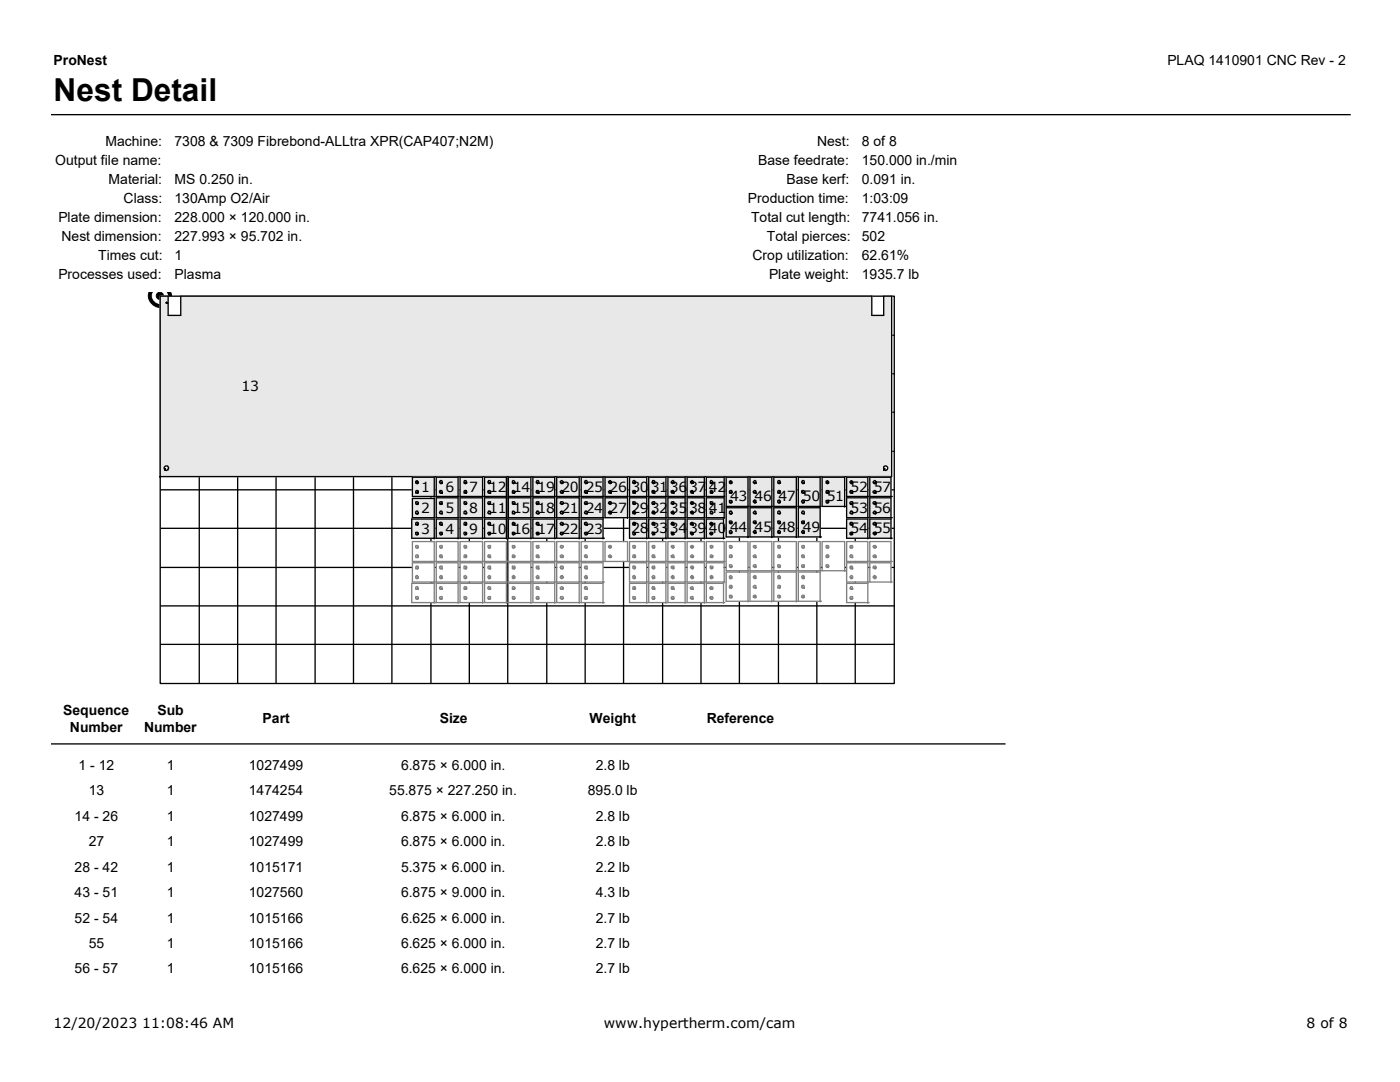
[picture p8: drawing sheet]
<svg xmlns="http://www.w3.org/2000/svg" width="279mm" height="216mm" viewBox="0 0 279 216" stroke-linecap="round" stroke-linejoin="round" font-family="sans-serif">
<path d="M10.2 22.9h259.4" fill="none" stroke="#000" stroke-width=".26"/>
<g fill="#000" stroke="#000" stroke-width=".2">
<path d="M29.7 58.5h4.4a2.3 2.3 0 0 1-2.2 2.8 2.3 2.3 0 0 1-2.2-2.8z" fill-rule="evenodd"/>
<circle cx="31.9" cy="59" r=".72"/>
</g>
<path d="M30.5 58.6l.2-.2h2.4a1.32 1.32 0 0 1-.7 2.1 1.52 1.52 0 0 1-1.9-1.9z" fill-rule="evenodd" fill="#fff" stroke="#fff" stroke-width=".2"/>
<path d="M32 59.1h146.5v77.3h-146.5z" fill-rule="evenodd" fill="#fff" stroke="#000" stroke-width=".26"/>
<g fill="none" stroke="#000" stroke-width=".26">
<path d="M39.8 59.2v77.1M47.4 59.2v77.1M55.1 59.2v77.1M62.9 59.2v77.1M70.5 59.2v77.1M78.2 59.2v77.1M86 59.2v36M93.7 59.2v36M101.3 59.2v39.9h-4.6v-3.9h4.4v4M109.1 59.2v36M116.8 59.2v36M124.4 59.2v36"/>
<path d="M132.2 59.2v36M139.9 59.2v36M147.6 59.2v36M155.4 59.2v36M163 59.2v36M170.7 59.2v36M32.1 66.9h146.2M32.1 74.6h146.2M33.2 60.4h.1zM33.3 60.3l-.1 .1 .1 .2 .1-.2zM33.3 60.4v.2M31.8 95.1h146.1v-36h-1.5v3.8h-2.4v-3.8h-137.9v3.8h-2.5v-3.8h-1.6v36.3"/>
<path d="M32.1 82.3h146.2M32.1 90.1h146.2M32.1 97.7h50.1M32.9 93.1l.1-.1a.45 .45 0 0 1 .5 .2 .45 .45 0 0 1-.1 .6l-.2 .1-.3-.1-.1-.3zM32.9 93.8h.1M33 93.5h-.1v.3M83.1 97.9l.4 .1-.1 .4h-.4zM83.2 96.3l.2 .1M83.2 98.1v.3h.2M83.4 96.4h.1M83.5 98.3l-.1 .1M86 99.2v.1"/>
<path d="M86.8 97.7h.1M86.9 99.1h-4.6v-3.9h4.4v4M88 96.3v.1h.2M88 98.1v.3h.2M88.2 96.3v.1M88.2 98.3v.1M91.6 97.7h.2M91.7 99.1h-4.6v-3.9h4.3v4M92.6 98l.4-.1 .1 .4-.5 .1zM92.7 95.9h.3l.1 .3-.2 .3-.3-.1zM92.9 96.3l.1 .1M92.9 98.1v.3h.1"/>
<path d="M93.1 96.3l-.1 .1M93.1 98.3l-.1 .1M93.7 99.2v.1M96.3 97.7h.3M96.6 99.1h-4.8v-3.9h4.5v4M97.6 96.3v.1h.3M97.6 98.1v.3h.3M97.9 96.3v.1M97.9 98.3v.1M101.2 97.7h.3M101.3 99.2v4M102.5 96.3l.1 .1"/>
<path d="M102.5 98.1v.3h.1M102.8 96.3l-.2 .1M102.8 98.3l-.2 .1M106 97.7h.2M106.2 99.1h-4.7v-3.9h4.5v4M107.3 96.3v.1h.2M107.3 98.1v.3h.2M107.5 96.3v.1M107.5 98.3v.1M109.1 99.2v.1M110.8 97.7h.3M111 99.1h-4.7v-3.9h4.4v4"/>
<path d="M112 95.9l.4 .3-.1 .2a.28 .28 0 0 1-.4 0 .28 .28 0 0 1 0-.4zM112 97.9l.4 .1a.34 .34 0 0 1-.2 .4 .34 .34 0 0 1-.4-.3zM112.2 96.3l.1 .1M112.2 98.1v.3h.1M112.3 96.3v.1M112.3 98.3v.1M115.6 97.7h.3M115.9 99.1h-4.8v-3.9h4.5v4M116.8 99.2v.1M116.9 96.3v.1h.3M116.9 98.1v.3h.3M117.2 96.3v.1"/>
<path d="M117.2 98.3v.1M120.5 97.7h.2M120.6 99.1h-4.6v-3.9h4.3v4M121.7 95.9l.2 .1a.28 .28 0 0 1 0 .4 .28 .28 0 0 1-.4 0l-.1-.2zM121.7 97.9l.4 .2-.2 .3h-.4l-.1-.3zM121.8 96.3h-.1l.2 .1M121.8 98.1l-.1 .2 .2 .1M121.9 96.3v.1M121.9 98.3v.1M124.4 99.2v.1M125.2 97.7h.3M125.4 99.1h-4.7v-3.9h4.5v4"/>
<path d="M126.4 95.9h.3l.1 .3-.2 .3-.3-.1zM126.4 97.9l.4 .1-.1 .4h-.4zM126.6 96.3l.1 .1M126.6 98.1v.3h.1M126.8 96.3l-.1 .1M126.8 98.3l-.1 .1M129.1 97.7h.2M129.3 99.1h-3.7v-3.9h3.5v4M130.4 96.3v.1h.3M130.4 98.1v.3h.3M130.7 96.3v.1M130.7 98.3v.1"/>
<path d="M132.2 99.2v.1M133 97.7h.2M133.2 99.1h-3.7v-3.9h3.4v4M134.4 96.3l-.2 .1h.3M134.4 98.1l-.2 .2 .3 .1M134.5 96.3v.1M134.5 98.3v.1M136.9 97.7h.2M137 99.1h-3.7v-3.9h3.4v4M137.9 98l.2-.1 .2 .1 .1 .1-.1 .3h-.4l-.1-.3zM138.1 95.9l.2 .1a.28 .28 0 0 1 0 .4 .28 .28 0 0 1-.4 0l-.1-.2zM138.2 96.3h-.1l.2 .1"/>
<path d="M138.2 98.1l-.1 .2 .2 .1M138.3 96.3v.1M138.3 98.3v.1M139.9 99.2v.1M140.7 97.7h.3M140.8 99.1h-3.7v-3.9h3.5v4M142 96.3l.1 .1M142 98.1v.3h.1M142.3 96.3l-.2 .1M142.3 98.3l-.2 .1M144.5 97.7h.3M144.7 99.1h-3.7v-3.9h3.5v4"/>
<path d="M145.6 98l.4-.1 .1 .4-.5 .1zM145.6 99.9l.5 .1-.1 .4-.4-.1zM145.8 96.3l.2 .1M145.8 98.1v.3h.2M146 96.4h.1M146.1 98.3l-.1 .1M149.4 97.7h.1M150.5 99.9l.1-.2 .3 .2-.2 .5-.4-.3zM150.7 96.3l-.1 .1h.3M150.7 98.1l-.1 .2 .3 .1M150.9 96.3v.1M150.9 98.3v.1"/>
<path d="M154.2 97.7h.2M155.2 99.9l.3-.2 .3 .3-.2 .4-.4-.1zM155.4 95.9h.2l.2 .3-.3 .3-.3-.1zM155.4 97.9l.4 .1-.2 .4h-.4zM155.5 96.3l.1 .1M155.5 98.1v.3h.1M155.8 96.3l-.2 .1M155.8 98.3l-.2 .1M159.1 97.7h.1M160.2 96.3v.1h.3M160.2 98.1v.3h.3M160.2 99.7a.34 .34 0 0 1 .3 .4 .34 .34 0 0 1-.4 .3l-.1-.4z"/>
<path d="M160.5 96.3v.1M160.5 98.3v.1M163.8 97.7h.3M164.9 99.9l.5 .1-.1 .4-.4-.1zM165 97.9l.4 .1-.1 .4h-.4zM165.1 96.3l.2 .1M165.1 98.1v.3h.2M165.3 96.4h.1M165.4 98.3l-.1 .1M168.6 97.7h.2M169.9 96.3v.1h.3M169.9 95.9l.3 .1v.4l-.3 .1-.3-.2z"/>
<path d="M169.9 98.1v.3h.3M170.2 96.4h.1M170.2 98.3v.1M170.7 99.2v.1M173.3 97.7h.3M173.5 99.1h-4.5v-3.9h4.2v4M174.5 95.9l.3 .1a.28 .28 0 0 1 0 .4 .28 .28 0 0 1-.4 0l-.2-.2zM174.6 96.3l-.1 .1h.3M174.6 98.1l-.1 .2 .3 .1M174.8 96.3v.1M174.8 98.3v.1M176.4 93.1l.5-.1 .3 .2-.2 .6-.2 .1-.4-.1z"/>
<path d="M176.4 93.8h.1M176.6 93.5h-.2v.3M177.9 97.7h.4M178.1 99.1h-4.5v-3.9h4.2v4M32.1 105.4h50.1M32.1 113.2h50.1M83 100.1l.5 .2-.1 .4-.4-.2zM83 106.2l.5 .1-.1 .4-.4-.1zM83.1 102h.3l.1 .2-.3 .4-.2-.1zM83.1 104.2l.4 .2-.1 .4h-.4zM83.2 100.4v.3l.2-.2M83.2 102.4l.2 .1"/>
<path d="M83.2 104.5v.3h.2M83.2 106.5l.2 .1M83.4 100.5h.1M83.4 106.6h.1M83.5 102.4l-.1 .1M83.5 104.6l-.1 .2M86 116.3h.1M86 103.3v.1M86 107.5v.6M86 112v.2M86.8 105.4h.1M86.8 113.2h.1"/>
<path d="M86.9 103.3h-4.6v-3.8h4.4v3.9M86.9 107.4h-4.7v-3.8h4.5v3.9M87.9 100.1h.3l-.1 .6-.4-.2zM88 100.4l.1 .3 .1-.2M88 102.4v.1h.2M88 104.5v.3h.2M88 106.5v.1h.2M88.2 100.5h.1M88.2 102.4v.1M88.2 104.6v.2M88.2 106.6h.1M91.6 105.4h.2"/>
<path d="M91.6 113.2h.2M91.7 103.3h-4.6v-4h4.3v4.1M91.7 107.4h-4.6v-3.8h4.3v3.9M92.6 100.1l.5 .2-.1 .4-.4-.2zM92.6 102.1l.4-.1 .1 .4-.5 .1zM92.6 104.4l.4-.2 .1 .4-.5 .2zM92.6 106.2l.5 .1-.1 .4-.4-.1zM92.9 100.4l.1 .3v-.2M92.9 102.4l.1 .1M92.9 104.5v.3h.1M92.9 106.5l.1 .1M93 100.5h.1"/>
<path d="M93 106.6h.1M93.1 102.4l-.1 .1M93.1 104.6l-.1 .2M93.7 103.3v.1M93.7 107.5v.6M93.7 112v.2M93.7 116.1v.2M96.3 105.4h.3M96.3 113.2h.3M96.6 103.3h-4.8v-4h4.5v4.1M96.6 107.4h-4.8v-3.8h4.5v3.9M97.4 100.3l.5-.2v.4l-.4 .2z"/>
<path d="M97.6 100.4l.2 .3 .1-.2M97.6 102.4v.1h.3M97.6 104.5v.3h.3M97.6 106.5v.1h.3M97.9 100.5h.1M97.9 102.4v.1M97.9 104.6v.2M97.9 106.6h.1M101.1 103.4v-4.1h-4.4v4h4.6v4M101.2 105.4h.3M101.2 113.2h.3M101.3 107.5v4.4"/>
<path d="M101.3 112v4M101.3 116.1v4.1M101.3 107.4h-4.6v-3.8h4.4v3.9M102.3 106.2l.5 .1-.3 .4-.2-.1zM102.5 100.4l.1 .3v-.2M102.5 102.4l.1 .1M102.5 104.5v.3h.1M102.5 106.5l.1 .1M102.6 100.5h.2M102.6 106.6h.2M102.8 102.4l-.2 .1M102.8 104.6l-.2 .2"/>
<path d="M106 105.4h.2M106 113.2h.2M106.2 103.3h-4.7v-4h4.5v4.1M106.2 107.4h-4.7v-3.8h4.5v3.9M107.1 100.1h.4l-.1 .6-.4-.2zM107.3 100.4l.1 .3 .1-.2M107.3 102.4v.1h.2M107.3 104.5v.3h.2M107.3 106.5v.1h.2M107.5 100.5h.1M107.5 102.4v.1M107.5 104.6v.2"/>
<path d="M107.5 106.6h.1M109.1 103.3v.1M109.1 107.5v.6M109.1 112v.2M109.1 116.1v.2M110.8 105.4h.3M110.8 113.2h.3M111 103.3h-4.7v-4h4.4v4.1M111 107.4h-4.7v-3.8h4.4v3.9M111.9 100.1h.4l.1 .4-.4 .2-.2-.3zM111.9 106.2l.5 .1-.2 .4-.4-.2zM112 102l.4 .2-.1 .3h-.4l-.1-.3z"/>
<path d="M112 104.2l.4 .2a.34 .34 0 0 1-.2 .4 .34 .34 0 0 1-.4-.3zM112.2 100.4v.3l.1-.2M112.2 102.4l.1 .1M112.2 104.5v.3h.1M112.2 106.5l.1 .1M112.3 100.5h.1M112.3 102.4v.1M112.3 104.6v.2M112.3 106.6h.1M115.6 105.4h.3M115.6 113.2h.3M115.9 103.3h-4.8v-4h4.5v4.1"/>
<path d="M115.9 107.4h-4.8v-3.8h4.5v3.9M116.8 100.1h.4l-.2 .6-.3-.2zM116.8 103.3v.1M116.8 107.5v.6M116.8 112v.2M116.8 116.1v.2M116.9 100.4l.1 .3 .2-.2M116.9 102.4v.1h.3M116.9 104.5v.3h.3M116.9 106.5v.1h.3M117.2 100.5h.1M117.2 102.4v.1"/>
<path d="M117.2 104.6v.2M117.2 106.6h.1M120.5 105.4h5M120.5 113.2h5M120.6 103.3h-4.6v-4h4.3v4.1M120.6 107.4h-4.6v-3.8h4.3v3.9M121.7 102l.4 .2-.2 .3h-.4l-.1-.3zM121.8 100.4l-.1 .1 .1 .2 .1-.2M121.8 102.4h-.1l.2 .1M121.9 100.5h.1M121.9 102.4v.1M124.4 103.3v4.8"/>
<path d="M124.4 112v24.3M125.4 103.3h-4.7v-4h4.5v4.1M126.3 100.1l.5 .2-.1 .4-.4-.2zM126.3 102.1l.4-.1 .1 .4-.5 .1zM126.3 104.4l.4-.2 .1 .4-.5 .2zM126.3 106.2l.5 .1-.1 .4-.4-.1zM126.6 100.4l.1 .3v-.2M126.6 102.4l.1 .1M126.6 104.5v.3h.1M126.6 106.5l.1 .1M126.7 100.5h.1M126.7 106.6h.1"/>
<path d="M126.8 102.4l-.1 .1M126.8 104.6l-.1 .2M129.1 105.4h.2M129.1 113.2h.2M129.3 103.3h-3.7v-4h3.5v4.1M129.3 107.4h-3.7v-3.8h3.5v3.9M130.3 100.1h.4l-.2 .6-.4-.2zM130.4 100.4l.1 .3 .2-.2M130.4 102.4v.1h.3M130.4 104.5v.3h.3M130.4 106.5v.1h.3M130.7 100.5h.1"/>
<path d="M130.7 102.4v.1M130.7 104.6v.2M130.7 106.6h.1M132.2 103.3v.1M132.2 107.5v.6M132.2 112v.2M132.2 116.1v.2M132.9 105.4h.3M133 113.2h.2M133.2 103.3h-3.7v-4h3.4v4.1M133.2 107.4h-3.7v-3.8h3.4v3.9M134.2 104.5v.3h.3"/>
<path d="M134.2 106.5v.1h.3M134.4 100.4l-.2 .1 .2 .2 .1-.2M134.4 102.4l-.2 .1h.3M134.5 100.5h.1M134.5 102.4v.1M134.5 104.6v.2M134.5 106.6h.1M136.9 105.4h.1M136.9 113.2h.2M137 103.3h-3.7v-4h3.4v4.1M137 107.4h-3.7v-3.8h3.4v3.9M137.9 102.1l.2-.1 .2 .1 .1 .1-.1 .3h-.4l-.1-.3z"/>
<path d="M138.2 100.4l-.1 .1 .1 .2 .1-.2M138.2 102.4h-.1l.2 .1M138.2 104.5l-.1 .1 .2 .2M138.2 106.5l-.1 .1h.2M138.3 100.5h.1M138.3 102.4v.1M138.3 104.6v.2M138.3 106.6h.1M139.9 103.3v.1M139.9 107.5v.6M139.9 112v.2M139.9 116.1v.2"/>
<path d="M140.7 105.4h.3M140.7 113.2h.3M140.8 103.3h-3.7v-4h3.5v4.1M140.8 107.4h-3.7v-3.8h3.5v3.9M141.8 106.2l.5 .1-.3 .4-.4-.2zM141.9 104.2l.4 .2a.34 .34 0 0 1-.3 .4 .34 .34 0 0 1-.4-.3zM142 100.4l.1 .3v-.2M142 102.4l.1 .1M142 104.5l-.1 .1 .2 .2M142 106.5l-.1 .1h.2M142.1 100.5h.2M142.1 104.6v.2"/>
<path d="M142.1 106.6h.1M142.3 102.4l-.2 .1M144.5 105.4h.3M144.5 113.2h.3M144.7 103.3h-3.7v-4h3.5v4.1M144.7 107.4h-3.7v-3.8h3.4v3.9M145.6 102.1l.4-.1 .1 .2-.3 .4-.2-.1zM145.6 104l.5 .1-.1 .4-.4-.1zM145.6 105.9l.2-.1 .3 .3-.1 .4-.4-.2zM145.8 100.1l.2 .2M145.8 102.4l.2 .1M145.8 104.2v.3l.2-.1"/>
<path d="M145.8 106.2l.2 .1M146 100.3h.1M146 104.4h.1M146 106.3h.1M146.1 102.4l-.1 .1M147.6 101.2h.1M147.6 107.1v1M147.6 114v.2M149.4 105.4h.1M149.4 113.2h.1M149.5 101h-4.6v-5.8h4.4v6M149.5 107.1h-4.6v-5.8h4.4v6"/>
<path d="M150.5 105.9l.1-.1 .3 .1v.4l-.3 .2-.1-.2-.2-.1zM150.7 100.1l-.1 .2h.3M150.7 102.4l-.1 .1h.3M150.7 104.2h-.1l.1 .3 .2-.1M150.7 106.2l-.1 .1h.3M150.9 100.3h.1M150.9 102.4v.1M150.9 104.4h.1M150.9 106.3h.1M154.2 105.4h.2M154.2 113.2h.2M154.3 101h-4.6v-5.8h4.3v6"/>
<path d="M154.3 107.1h-4.6v-5.8h4.3v6M155.2 104l.6 .1-.2 .4-.4-.1zM155.4 101.2h.1M155.4 102h.2l.2 .2-.2 .3h-.4zM155.4 107.1v1M155.4 114v.2M155.5 100.1l.1 .2M155.5 102.4l.1 .1M155.5 104.2v.3l.1-.1M155.5 106.2l.1 .1M155.6 100.3h.2M155.6 104.4h.2"/>
<path d="M155.6 106.3h.2M155.8 102.4l-.2 .1M159.1 105.4h.1M159.1 113.2h.1M159.2 101h-4.8v-5.8h4.5v6M159.2 107.1h-4.8v-5.8h4.5v6M160.1 104h.4l-.1 .5-.4-.1zM160.2 100.1v.2h.3M160.2 102.4v.1h.3M160.2 104.2l.2 .3 .1-.1M160.2 106.2v.1h.3M160.2 105.8l.3 .1v.4l-.3 .2-.2-.3z"/>
<path d="M160.5 100.3h.1M160.5 102.4v.1M160.5 104.4h.1M160.5 106.3h.1M163 101.2h.1M163 107.1v1M163 114v.2M163.8 105.4h5M163.8 113.2h.3M163.9 101h-4.6v-5.8h4.4v6M163.9 107.1h-4.6v-5.8h4.4v6M165.1 100.1l.2 .2"/>
<path d="M165.3 100.3h.1M168.6 113.2h.2M168.8 101h-4.7v-5.8h4.5v6M169.8 100.1h.4l-.2 .6-.4-.2zM169.8 106.2h.4l-.2 .5-.4-.1zM169.9 100.4l.1 .3 .2-.2M169.9 102.4v.1h.3M169.9 104.5v.3h.3M169.9 106.5v.1h.3M170.2 100.5h.1M170.2 102.4v.1M170.2 104.6v.2"/>
<path d="M170.2 106.6h.1M170.7 103.3v.1M170.7 107.5v.6M170.7 112v.2M170.7 116.1v.2M173.3 105.4h.3M173.3 113.2h.3M173.5 103.3h-4.5v-4h4.2v4.1M173.5 107.4h-4.5v-3.8h4.2v3.9M174.4 106.2h.4l.1 .3-.3 .2-.4-.2zM174.5 102l.4 .2-.1 .3-.6-.1zM174.6 100.4l-.1 .1 .1 .2 .2-.2"/>
<path d="M174.6 102.4l-.1 .1h.3M174.6 104.5l-.1 .1 .3 .2M174.6 106.5l-.1 .1h.3M174.8 100.5h.1M174.8 102.4v.1M174.8 104.6v.2M174.8 106.6h.1M177.9 105.4h.4M177.9 113.2h.4M178.1 103.3h-4.5v-4h4.2v4.1M178.1 107.4h-4.5v-3.8h4.2v3.9M32.1 120.9h146.2"/>
<path d="M32.1 128.6h146.2M86 120.4v15.9M93.7 120.4v15.9M101.3 120.4v15.9M109.1 120.4v15.9M116.8 120.4v15.9M132.2 120.4v15.9M139.9 120.4v15.9M147.6 120.1v16.2M155.4 120.1v16.2M163 120.1v16.2M170.7 120.4v15.9"/>
<path d="M10.2 148.4h190.5"/>
<circle cx="83.2" cy="96.2" r=".28"/>
<circle cx="88" cy="96.2" r=".31"/>
<circle cx="88" cy="98.2" r=".31"/>
<circle cx="97.7" cy="96.2" r=".31"/>
<circle cx="97.7" cy="98.2" r=".31"/>
<circle cx="102.5" cy="98.2" r=".25"/>
<circle cx="102.5" cy="96.2" r=".28"/>
<circle cx="107.3" cy="96.2" r=".31"/>
<circle cx="107.3" cy="98.2" r=".31"/>
<circle cx="117" cy="96.2" r=".31"/>
<circle cx="117" cy="98.2" r=".31"/>
<circle cx="130.4" cy="96.2" r=".31"/>
<circle cx="130.4" cy="98.2" r=".31"/>
<circle cx="134.3" cy="96.2" r=".32"/>
<circle cx="134.3" cy="98.2" r=".31"/>
<circle cx="142" cy="98.2" r=".25"/>
<circle cx="142" cy="96.2" r=".28"/>
<circle cx="145.8" cy="96.2" r=".28"/>
<circle cx="150.6" cy="96.2" r=".32"/>
<circle cx="150.6" cy="98.2" r=".31"/>
<circle cx="160.3" cy="96.2" r=".31"/>
<circle cx="160.3" cy="98.2" r=".31"/>
<circle cx="165.1" cy="96.2" r=".28"/>
<circle cx="169.9" cy="98.2" r=".31"/>
<circle cx="174.6" cy="98.2" r=".31"/>
<circle cx="88" cy="106.5" r=".28"/>
<circle cx="88" cy="104.5" r=".31"/>
<circle cx="88" cy="102.3" r=".31"/>
<circle cx="97.6" cy="106.5" r=".28"/>
<circle cx="97.7" cy="104.5" r=".31"/>
<circle cx="97.7" cy="102.3" r=".31"/>
<circle cx="102.5" cy="100.3" r=".25"/>
<circle cx="102.5" cy="104.6" r=".25"/>
<circle cx="102.5" cy="102.3" r=".28"/>
<circle cx="107.3" cy="106.5" r=".28"/>
<circle cx="107.3" cy="104.5" r=".31"/>
<circle cx="107.3" cy="102.3" r=".31"/>
<circle cx="116.9" cy="106.5" r=".28"/>
<circle cx="117" cy="104.5" r=".31"/>
<circle cx="117" cy="102.3" r=".31"/>
<circle cx="121.7" cy="100.4" r=".28"/>
<circle cx="130.4" cy="106.5" r=".28"/>
<circle cx="130.4" cy="104.5" r=".31"/>
<circle cx="130.4" cy="102.3" r=".31"/>
<circle cx="134.2" cy="100.4" r=".28"/>
<circle cx="134.2" cy="106.5" r=".28"/>
<circle cx="134.3" cy="102.3" r=".32"/>
<circle cx="134.3" cy="104.5" r=".31"/>
<circle cx="138.1" cy="100.4" r=".28"/>
<circle cx="138.1" cy="106.5" r=".28"/>
<circle cx="138.1" cy="104.5" r=".31"/>
<circle cx="142" cy="100.3" r=".25"/>
<circle cx="142" cy="102.3" r=".28"/>
<circle cx="150.6" cy="104.2" r=".28"/>
<circle cx="150.6" cy="102.3" r=".32"/>
<circle cx="155.5" cy="106.1" r=".28"/>
<circle cx="160.3" cy="102.3" r=".31"/>
<circle cx="169.9" cy="104.5" r=".31"/>
<circle cx="169.9" cy="102.3" r=".31"/>
<circle cx="174.5" cy="100.4" r=".28"/>
<circle cx="174.6" cy="104.5" r=".31"/>
</g>
<g fill="#e8e8e8" stroke="#e8e8e8" stroke-width=".26">
<path d="M176.4 93.1v.7l.4 .1 .2-.1 .2-.6-.3-.2zM33.3 60.3l-.1 .1 .1 .2 .1-.2zM33 93l-.2 .2 .1 .6 .3 .1 .2-.1a.45 .45 0 0 0 .1-.6 .45 .45 0 0 0-.5-.2zM32 59.1h1.6v3.8h2.5v-3.8h137.9v3.8h2.4v-3.8h1.5v36h-145.9z" fill-rule="evenodd"/>
<path d="M82.9 96.2a.3 .3 0 0 0 .6 0 .3 .3 0 0 0-.6 0zM83.1 97.9l-.1 .5h.4l.1-.4zM82.3 95.2h4.4v3.9h-4.4z" fill-rule="evenodd"/>
<path d="M83 100.1v.4l.4 .2 .1-.4zM83.1 102l-.1 .5 .2 .1 .3-.4-.1-.2zM82.3 99.5h4.4v3.8h-4.4z" fill-rule="evenodd"/>
<path d="M83.1 104.2l-.1 .6h.4l.1-.4zM83 106.2v.4l.4 .1 .1-.4zM82.2 103.6h4.5v3.8h-4.5z" fill-rule="evenodd"/>
<path d="M87.7 96.2a.31 .31 0 0 0 .6 0 .31 .31 0 0 0-.6 0zM87.7 98.2a.31 .31 0 0 0 .6 0 .31 .31 0 0 0-.6 0zM87.1 95.2h4.3v3.9h-4.3z" fill-rule="evenodd"/>
<path d="M87.9 100.1l-.2 .4 .4 .2 .1-.6zM87.7 102.3a.31 .31 0 0 0 .6 0 .31 .31 0 0 0-.6 0zM87.1 99.3h4.3v4h-4.3z" fill-rule="evenodd"/>
<path d="M87.7 104.5a.31 .31 0 0 0 .6 0 .31 .31 0 0 0-.6 0zM87.7 106.5a.3 .3 0 0 0 .6 0 .3 .3 0 0 0-.6 0zM87.1 103.6h4.3v3.8h-4.3z" fill-rule="evenodd"/>
<path d="M92.7 95.9l-.1 .5 .3 .1 .2-.3-.1-.3zM92.7 97.9l-.1 .5h.4l.1-.4zM91.8 95.2h4.5v3.9h-4.5z" fill-rule="evenodd"/>
<path d="M92.6 100.1v.4l.4 .2 .1-.4zM92.7 102l-.1 .5h.4l.1-.1-.1-.4zM91.8 99.3h4.5v4h-4.5z" fill-rule="evenodd"/>
<path d="M92.7 104.2l-.1 .6h.4l.1-.4zM92.6 106.2v.4l.4 .1 .1-.4zM91.8 103.6h4.5v3.8h-4.5z" fill-rule="evenodd"/>
<path d="M97.4 96.2a.31 .31 0 0 0 .6 0 .31 .31 0 0 0-.6 0zM97.4 98.2a.31 .31 0 0 0 .6 0 .31 .31 0 0 0-.6 0zM96.7 95.2h4.4v3.9h-4.4z" fill-rule="evenodd"/>
<path d="M97.5 100.1l-.1 .4 .4 .2 .1-.6zM97.4 102.3a.31 .31 0 0 0 .6 0 .31 .31 0 0 0-.6 0zM96.7 99.3h4.4v4h-4.4z" fill-rule="evenodd"/>
<path d="M97.4 104.5a.31 .31 0 0 0 .6 0 .31 .31 0 0 0-.6 0zM97.4 106.5a.28 .28 0 0 0 .5 0 .28 .28 0 0 0-.5 0zM96.7 103.6h4.4v3.8h-4.4z" fill-rule="evenodd"/>
<path d="M102.2 96.2a.3 .3 0 0 0 .6 0 .3 .3 0 0 0-.6 0zM102.2 98.2a.25 .25 0 0 0 .5 0 .25 .25 0 0 0-.5 0zM101.5 95.2h4.5v3.9h-4.5z" fill-rule="evenodd"/>
<path d="M102.2 100.3a.25 .25 0 0 0 .5 0 .25 .25 0 0 0-.5 0zM102.2 102.3a.3 .3 0 0 0 .6 0 .3 .3 0 0 0-.6 0zM101.5 99.3h4.5v4h-4.5z" fill-rule="evenodd"/>
<path d="M102.2 104.6a.25 .25 0 0 0 .5 0 .25 .25 0 0 0-.5 0zM102.3 106.2v.4l.2 .1 .3-.4zM101.5 103.6h4.5v3.8h-4.5z" fill-rule="evenodd"/>
<path d="M107 96.2a.31 .31 0 0 0 .6 0 .31 .31 0 0 0-.6 0zM107 98.2a.31 .31 0 0 0 .6 0 .31 .31 0 0 0-.6 0zM106.3 95.2h4.4v3.9h-4.4z" fill-rule="evenodd"/>
<path d="M107.1 100.1l-.1 .4 .4 .2 .1-.6zM107 102.3a.31 .31 0 0 0 .6 0 .31 .31 0 0 0-.6 0zM106.3 99.3h4.4v4h-4.4z" fill-rule="evenodd"/>
<path d="M107 104.5a.31 .31 0 0 0 .6 0 .31 .31 0 0 0-.6 0zM107 106.5a.3 .3 0 0 0 .6 0 .3 .3 0 0 0-.6 0zM106.3 103.6h4.4v3.8h-4.4z" fill-rule="evenodd"/>
<path d="M112 95.9l-.1 .1a.28 .28 0 0 0 0 .4 .28 .28 0 0 0 .4 0l.1-.2zM112 97.9l-.2 .2a.34 .34 0 0 0 .4 .3 .34 .34 0 0 0 .2-.4zM111.1 95.2h4.5v3.9h-4.5z" fill-rule="evenodd"/>
<path d="M111.9 100.1l-.1 .3 .2 .3 .4-.2-.1-.4zM112 102l-.2 .2 .1 .3h.4l.1-.3zM111.1 99.3h4.5v4h-4.5z" fill-rule="evenodd"/>
<path d="M112 104.2l-.2 .3a.34 .34 0 0 0 .4 .3 .34 .34 0 0 0 .2-.4zM111.9 106.2l-.1 .3 .4 .2 .2-.4zM111.1 103.6h4.5v3.8h-4.5z" fill-rule="evenodd"/>
<path d="M116.6 96.2a.35 .35 0 0 0 .7 0 .35 .35 0 0 0-.7 0zM116.6 98.2a.35 .35 0 0 0 .7 0 .35 .35 0 0 0-.7 0zM116 95.2h4.3v3.9h-4.3z" fill-rule="evenodd"/>
<path d="M116.8 100.1l-.1 .4 .3 .2 .2-.6zM116.6 102.3a.35 .35 0 0 0 .7 0 .35 .35 0 0 0-.7 0zM116 99.3h4.3v4h-4.3z" fill-rule="evenodd"/>
<path d="M116.6 104.5a.35 .35 0 0 0 .7 0 .35 .35 0 0 0-.7 0zM116.7 106.5a.28 .28 0 0 0 .5 0 .28 .28 0 0 0-.5 0zM116 103.6h4.3v3.8h-4.3z" fill-rule="evenodd"/>
<path d="M121.7 95.9l-.2 .1a.28 .28 0 0 0 0 .4 .28 .28 0 0 0 .4 0l.2-.2zM121.7 97.9l-.3 .2 .1 .3h.4l.2-.3zM120.7 95.2h4.5v3.9h-4.5z" fill-rule="evenodd"/>
<path d="M121.4 100.4a.3 .3 0 0 0 .6 0 .3 .3 0 0 0-.6 0zM121.7 102l-.3 .2 .1 .3h.4l.2-.3zM120.7 99.3h4.5v4h-4.5z" fill-rule="evenodd"/>
<path d="M126.4 95.9l-.1 .5 .3 .1 .2-.3-.1-.3zM126.4 97.9l-.1 .5h.4l.1-.4zM125.6 95.2h3.5v3.9h-3.5z" fill-rule="evenodd"/>
<path d="M126.3 100.1v.4l.4 .2 .1-.4zM126.4 102l-.1 .5h.4l.1-.1-.1-.4zM125.6 99.3h3.5v4h-3.5z" fill-rule="evenodd"/>
<path d="M126.4 104.2l-.1 .6h.4l.1-.4zM126.3 106.2v.4l.4 .1 .1-.4zM125.6 103.6h3.5v3.8h-3.5z" fill-rule="evenodd"/>
<path d="M130.1 96.2a.35 .35 0 0 0 .7 0 .35 .35 0 0 0-.7 0zM130.1 98.2a.35 .35 0 0 0 .7 0 .35 .35 0 0 0-.7 0zM129.5 95.2h3.4v3.9h-3.4z" fill-rule="evenodd"/>
<path d="M130.3 100.1l-.2 .4 .4 .2 .2-.6zM130.1 102.3a.35 .35 0 0 0 .7 0 .35 .35 0 0 0-.7 0zM129.5 99.3h3.4v4h-3.4z" fill-rule="evenodd"/>
<path d="M130.1 104.5a.35 .35 0 0 0 .7 0 .35 .35 0 0 0-.7 0zM130.1 106.5a.3 .3 0 0 0 .6 0 .3 .3 0 0 0-.6 0zM129.5 103.6h3.4v3.8h-3.4z" fill-rule="evenodd"/>
<path d="M133.9 96.2a.35 .35 0 0 0 .7 0 .35 .35 0 0 0-.7 0zM134 98.2a.31 .31 0 0 0 .6 0 .31 .31 0 0 0-.6 0zM133.3 95.2h3.4v3.9h-3.4z" fill-rule="evenodd"/>
<path d="M134 100.4a.28 .28 0 0 0 .5 0 .28 .28 0 0 0-.5 0zM133.9 102.3a.35 .35 0 0 0 .7 0 .35 .35 0 0 0-.7 0zM133.3 99.3h3.4v4h-3.4z" fill-rule="evenodd"/>
<path d="M134 104.5a.31 .31 0 0 0 .6 0 .31 .31 0 0 0-.6 0zM134 106.5a.28 .28 0 0 0 .5 0 .28 .28 0 0 0-.5 0zM133.3 103.6h3.4v3.8h-3.4z" fill-rule="evenodd"/>
<path d="M138.1 95.9l-.2 .1a.28 .28 0 0 0 0 .4 .28 .28 0 0 0 .4 0l.1-.2zM138.1 97.9l-.3 .2 .1 .3h.4l.1-.3zM137.1 95.2h3.5v3.9h-3.5z" fill-rule="evenodd"/>
<path d="M137.8 100.4a.3 .3 0 0 0 .6 0 .3 .3 0 0 0-.6 0zM137.9 102.1l-.1 .1 .1 .3h.4l.1-.3-.1-.1-.1-.1zM137.1 99.3h3.5v4h-3.5z" fill-rule="evenodd"/>
<path d="M137.8 104.5a.31 .31 0 0 0 .6 0 .31 .31 0 0 0-.6 0zM137.8 106.5a.3 .3 0 0 0 .6 0 .3 .3 0 0 0-.6 0zM137.1 103.6h3.5v3.8h-3.5z" fill-rule="evenodd"/>
<path d="M141.7 96.2a.3 .3 0 0 0 .6 0 .3 .3 0 0 0-.6 0zM141.7 98.2a.25 .25 0 0 0 .5 0 .25 .25 0 0 0-.5 0zM141 95.2h3.5v3.9h-3.5z" fill-rule="evenodd"/>
<path d="M141.7 100.3a.25 .25 0 0 0 .5 0 .25 .25 0 0 0-.5 0zM141.7 102.3a.3 .3 0 0 0 .6 0 .3 .3 0 0 0-.6 0zM141 99.3h3.5v4h-3.5z" fill-rule="evenodd"/>
<path d="M141.9 104.2l-.3 .3a.34 .34 0 0 0 .4 .3 .34 .34 0 0 0 .3-.4zM141.8 106.2l-.2 .3 .4 .2 .3-.4zM141 103.6h3.4v3.8h-3.4z" fill-rule="evenodd"/>
<path d="M145.6 96.2a.28 .28 0 0 0 .5 0 .28 .28 0 0 0-.5 0zM145.7 97.9l-.1 .5h.4l.1-.4zM145.6 99.9v.4l.4 .1 .1-.4zM144.9 95.2h4.4v5.8h-4.4z" fill-rule="evenodd"/>
<path d="M145.7 102l-.1 .5 .2 .1 .3-.4-.1-.2zM145.6 104v.4l.4 .1 .1-.4zM145.6 105.9v.4l.4 .2 .1-.4-.3-.3zM144.9 101.3h4.4v5.8h-4.4z" fill-rule="evenodd"/>
<path d="M150.3 96.2a.35 .35 0 0 0 .7 0 .35 .35 0 0 0-.7 0zM150.3 98.2a.35 .35 0 0 0 .7 0 .35 .35 0 0 0-.7 0zM150.5 99.9l-.2 .2 .4 .3 .2-.5-.3-.2zM149.7 95.2h4.3v5.8h-4.3z" fill-rule="evenodd"/>
<path d="M150.3 102.3a.35 .35 0 0 0 .7 0 .35 .35 0 0 0-.7 0zM150.3 104.2a.3 .3 0 0 0 .6 0 .3 .3 0 0 0-.6 0zM150.6 105.8l-.3 .3 .3 .4 .3-.2v-.4zM149.7 101.3h4.3v5.8h-4.3z" fill-rule="evenodd"/>
<path d="M155.4 95.9l-.2 .5 .3 .1 .3-.3-.2-.3zM155.4 97.9l-.2 .5h.4l.2-.4zM155.2 99.9v.4l.4 .1 .2-.4-.3-.3zM154.4 95.2h4.5v5.8h-4.5z" fill-rule="evenodd"/>
<path d="M155.4 102l-.2 .5h.4l.2-.3-.2-.2zM155.2 104v.4l.4 .1 .2-.4zM155.2 106.1a.3 .3 0 0 0 .6 0 .3 .3 0 0 0-.6 0zM154.4 101.3h4.5v5.8h-4.5z" fill-rule="evenodd"/>
<path d="M160 96.2a.31 .31 0 0 0 .6 0 .31 .31 0 0 0-.6 0zM160 98.2a.31 .31 0 0 0 .6 0 .31 .31 0 0 0-.6 0zM160.2 99.7l-.2 .3 .1 .4a.34 .34 0 0 0 .4-.3 .34 .34 0 0 0-.3-.4zM159.3 95.2h4.4v5.8h-4.4z" fill-rule="evenodd"/>
<path d="M160 102.3a.31 .31 0 0 0 .6 0 .31 .31 0 0 0-.6 0zM160.1 104l-.1 .4 .4 .1 .1-.5zM160.2 105.8l-.2 .3 .2 .4 .3-.2v-.4zM159.3 101.3h4.4v5.8h-4.4z" fill-rule="evenodd"/>
<path d="M164.8 96.2a.3 .3 0 0 0 .6 0 .3 .3 0 0 0-.6 0zM165 97.9l-.1 .5h.4l.1-.4zM164.9 99.9v.4l.4 .1 .1-.4zM164.1 95.2h4.5v5.8h-4.5z" fill-rule="evenodd"/>
<path d="M169.9 95.9l-.3 .3 .3 .3 .3-.1v-.4zM169.6 98.2a.31 .31 0 0 0 .6 0 .31 .31 0 0 0-.6 0zM169 95.2h4.2v3.9h-4.2z" fill-rule="evenodd"/>
<path d="M169.8 100.1l-.2 .4 .4 .2 .2-.6zM169.6 102.3a.31 .31 0 0 0 .6 0 .31 .31 0 0 0-.6 0zM169 99.3h4.2v4h-4.2z" fill-rule="evenodd"/>
<path d="M169.6 104.5a.31 .31 0 0 0 .6 0 .31 .31 0 0 0-.6 0zM169.8 106.2l-.2 .4 .4 .1 .2-.5zM169 103.6h4.2v3.8h-4.2z" fill-rule="evenodd"/>
<path d="M174.5 95.9l-.3 .3 .2 .2a.28 .28 0 0 0 .4 0 .28 .28 0 0 0 0-.4zM174.2 98.2a.35 .35 0 0 0 .7 0 .35 .35 0 0 0-.7 0zM173.6 95.2h4.2v3.9h-4.2z" fill-rule="evenodd"/>
<path d="M174.2 100.4a.3 .3 0 0 0 .6 0 .3 .3 0 0 0-.6 0zM174.5 102l-.3 .4 .6 .1 .1-.3zM173.6 99.3h4.2v4h-4.2z" fill-rule="evenodd"/>
<path d="M174.2 104.5a.35 .35 0 0 0 .7 0 .35 .35 0 0 0-.7 0zM174.4 106.2l-.2 .3 .4 .2 .3-.2-.1-.3zM173.6 103.6h4.2v3.8h-4.2z" fill-rule="evenodd"/>
</g>
<g fill="none" stroke="#808080" stroke-width=".26">
<path d="M83 108.9l.5 .1-.1 .4-.4-.1zM83 114.9l.2-.1 .3 .3-.1 .4-.4-.2zM83 119l.5 .2-.1 .4-.4-.2zM83.1 110.7l.4 .1-.1 .4h-.4zM83.1 113l.4 .1-.1 .4h-.4zM83.1 117.1h.3l.1 .2-.1 .3h-.4zM83.2 109.1l.2 .2M83.2 111.1l.2 .1M83.2 113.2v.3h.2M83.2 115.2l.2 .1M83.2 117.5l.2 .1M83.2 119.3v.3l.2-.2"/>
<path d="M83.4 109.3h.1M83.4 115.3h.1M83.4 119.4h.1M83.5 111.1l-.1 .1M83.5 113.4l-.1 .1M83.5 117.5l-.1 .1M86.7 112h.1M86.7 112v-3.9h-4.4v3.9h4.6M86.9 116.1h-4.6v-3.8h4.4v4M87.7 113.1l.2-.1a.3 .3 0 0 1 .3 .1 .3 .3 0 0 1-.1 .4l-.4-.1zM87.7 119.2l.5-.2v.4l-.3 .2zM88 109.1v.2h.2"/>
<path d="M88 111v.2h.2M88 113.2v.3h.2M88 115.2v.1h.2M88 114.8a.34 .34 0 0 1 .2 .4 .34 .34 0 0 1-.3 .3l-.2-.4zM88 117.5v.1h.2M88 119.3l.1 .3 .1-.2M88.2 109.3h.1M88.2 111.1v.1M88.2 113.4v.1M88.2 115.3h.1M88.2 117.5v.1M88.2 119.4h.1"/>
<path d="M91.4 112h.1M91.4 112v-3.9h-4.3v3.9h4.6M91.7 116.1h-4.6v-3.8h4.3v4M92.6 108.9l.5 .1-.1 .4-.4-.1zM92.6 110.8l.4-.1 .1 .4-.5 .1zM92.6 113l.5 .1-.1 .4h-.4zM92.6 114.9l.3-.1 .2 .3-.1 .4-.4-.2zM92.6 117.2l.4-.1 .1 .4-.5 .1zM92.6 119l.5 .2-.1 .4-.4-.2zM92.9 109.1l.1 .2M92.9 111v.2h.1M92.9 113.2v.3h.1"/>
<path d="M92.9 115.2l.1 .1M92.9 117.5l.1 .1M92.9 119.3v.3l.1-.2M93 109.3h.1M93 115.3h.1M93 119.4h.1M93.1 111.1l-.1 .1M93.1 113.4l-.1 .1M93.1 117.5l-.1 .1M96.3 112h.1M96.3 112v-3.9h-4.5v3.9h4.8M96.6 116.1h-4.8v-3.8h4.5v4"/>
<path d="M97.4 113.1l.1-.1a.3 .3 0 0 1 .4 .1 .3 .3 0 0 1-.1 .4l-.4-.1zM97.4 119.2l.5-.2v.4l-.4 .2zM97.6 109.1v.2h.3M97.6 111v.2h.3M97.6 113.2v.3h.3M97.6 115.2v.1h.3M97.6 114.8a.34 .34 0 0 1 .3 .4 .34 .34 0 0 1-.4 .3l-.1-.4zM97.6 117.5v.1h.3M97.6 119.3l.2 .3 .1-.2M97.9 109.3h.1M97.9 111.1v.1M97.9 113.4v.1"/>
<path d="M97.9 115.3h.1M97.9 117.5v.1M97.9 119.4h.1M101.1 112h.1M101.1 112v-3.9h-4.4v3.9h4.6M101.3 116.1h-4.6v-3.8h4.4v4M102.3 108.9l.5 .1-.3 .4-.2-.1zM102.3 113l.5 .1-.2 .4h-.3zM102.3 114.9l.2-.1 .3 .3-.3 .4-.2-.2zM102.5 109.1l.1 .2M102.5 111v.2h.1M102.5 113.2v.3h.1"/>
<path d="M102.5 115.2l.1 .1M102.5 117.5l.1 .1M102.5 119.3v.3l.1-.2M102.6 109.3h.2M102.6 115.3h.2M102.6 119.4h.2M102.8 111.1l-.2 .1M102.8 113.4l-.2 .1M102.8 117.5l-.2 .1M106 112h.1M106 112v-3.9h-4.5v3.9h4.7M106.2 116.1h-4.7v-3.8h4.5v4"/>
<path d="M107.1 113a.3 .3 0 0 1 .4 .1 .3 .3 0 0 1-.1 .4l-.4-.1zM107.1 114.9l.2-.1a.34 .34 0 0 1 .2 .4 .34 .34 0 0 1-.4 .3l-.1-.3zM107.1 119h.4l-.1 .6-.4-.2zM107.3 109.1v.2h.2M107.3 111v.2h.2M107.3 113.2v.3h.2M107.3 115.2v.1h.2M107.3 117.5v.1h.2M107.3 119.3l.1 .3 .1-.2M107.5 109.3h.1M107.5 111.1v.1M107.5 113.4v.1"/>
<path d="M107.5 115.3h.1M107.5 117.5v.1M107.5 119.4h.1M110.7 112h.1M110.7 112v-3.9h-4.4v3.9h4.7M111 116.1h-4.7v-3.8h4.4v4M111.9 108.9l.5 .1-.2 .4-.4-.3zM111.9 114.9l.3-.1 .2 .3-.2 .4-.4-.3zM111.9 119h.4l.1 .4-.4 .2-.2-.3zM112 110.7l.4 .1a.34 .34 0 0 1-.2 .4 .34 .34 0 0 1-.4-.2zM112 117.1l.4 .1a.34 .34 0 0 1-.2 .4 .34 .34 0 0 1-.4-.3zM112.2 109.1l.1 .2"/>
<path d="M112.2 111v.2h.1M112.2 113.2v.3h.1M112.2 115.2l.1 .1M112.2 117.5l.1 .1M112.2 119.3v.3l.1-.2M112.3 109.3h.1M112.3 111.1v.1M112.3 113.4v.1M112.3 115.3h.1M112.3 117.5v.1M112.3 119.4h.1M115.6 112h.1"/>
<path d="M115.6 112v-3.9h-4.5v3.9h4.8M115.9 116.1h-4.8v-3.8h4.5v4M116.8 113a.3 .3 0 0 1 .4 .1 .3 .3 0 0 1-.2 .4l-.3-.1zM116.8 114.9l.1-.1a.34 .34 0 0 1 .3 .4 .34 .34 0 0 1-.4 .3l-.1-.3zM116.8 119h.4l-.2 .6-.3-.2zM116.9 109.1v.2h.3M116.9 111v.2h.3M116.9 113.2v.3h.3M116.9 115.2v.1h.3M116.9 117.5v.1h.3M116.9 119.3l.1 .3 .2-.2M117.2 109.3h.1"/>
<path d="M117.2 111.1v.1M117.2 113.4v.1M117.2 115.3h.1M117.2 117.5v.1M117.2 119.4h.1M120.3 112h.1M120.3 112v-3.9h-4.3v3.9h4.6M120.6 116.1h-4.6v-3.8h4.3v4M121.5 108.9h.4l.2 .2-.3 .3-.4-.3zM121.7 110.7l.4 .3-.2 .2h-.4l-.1-.2zM121.8 109.1l-.1 .2h.2M121.8 111l-.1 .1 .2 .1"/>
<path d="M121.9 109.3h.1M121.9 111.1v.1M125.2 112h.1M125.2 112v-3.9h-4.5v3.9h4.7M126.3 108.9l.5 .1-.1 .4-.4-.1zM126.3 110.8l.4-.1 .1 .4-.5 .1zM126.3 113l.5 .1-.1 .4-.4-.1zM126.3 114.9l.3-.1 .2 .3-.1 .4-.4-.2zM126.3 117.2l.4-.1 .1 .4-.5 .1zM126.3 119l.5 .2-.1 .4-.4-.2zM126.6 109.1l.1 .2M126.6 111v.2h.1"/>
<path d="M126.6 113.2v.3l.1-.1M126.6 115.2l.1 .1M126.6 117.3v.3h.1M126.6 119.3v.3l.1-.2M126.7 109.3h.1M126.7 113.4h.1M126.7 115.3h.1M126.7 119.4h.1M126.8 111.1l-.1 .1M126.8 117.5l-.1 .1M129.1 112h.1M129.1 112v-3.9h-3.5v3.9h3.7"/>
<path d="M129.3 116.1h-3.7v-3.8h3.5v4M130.3 113h.4l-.2 .5-.4-.1zM130.3 119h.4l-.2 .6-.4-.2zM130.4 109.1v.2h.3M130.4 111v.2h.3M130.4 113.2l.1 .3 .2-.1M130.4 115.2v.1h.3M130.4 114.8a.34 .34 0 0 1 .3 .4 .34 .34 0 0 1-.4 .3l-.2-.4zM130.4 117.3v.3h.3M130.4 119.3l.1 .3 .2-.2M130.7 109.3h.1M130.7 111.1v.1"/>
<path d="M130.7 113.4h.1M130.7 115.3h.1M130.7 117.5v.1M130.7 119.4h.1M132.9 112h.1M132.9 112v-3.9h-3.4v3.9h3.7M133.2 116.1h-3.7v-3.8h3.4v4M134 119.2l.5-.2v.4l-.4 .2zM134.2 114.8l.3 .1-.1 .6-.4-.3zM134.2 117.3v.3h.3M134.2 119.3l.2 .3 .1-.2M134.4 109.1l-.2 .2h.3"/>
<path d="M134.4 111l-.2 .1 .3 .1M134.4 113.2l-.2 .2 .2 .1 .1-.1M134.4 115.2l-.2 .1h.3M134.5 109.3h.1M134.5 111.1v.1M134.5 113.4h.1M134.5 115.3h.1M134.5 117.5v.1M134.5 119.4h.1M136.7 112h.1M136.7 112v-3.9h-3.4v3.9h3.7M137 116.1h-3.7v-3.8h3.4v4"/>
<path d="M137.9 108.9h.4l.1 .2-.2 .3-.4-.3zM137.9 110.8l.2-.1 .2 .1 .1 .2-.1 .2h-.4l-.1-.2zM137.9 114.9a.28 .28 0 0 1 .4 0 .28 .28 0 0 1 0 .4l-.1 .2-.3-.2-.1-.1zM138.2 109.1l-.1 .2h.2M138.2 111l-.1 .1 .2 .1M138.2 113.2l-.1 .2 .1 .1 .1-.1M138.2 115.2h-.1l.2 .1M138.2 117.3l-.1 .2 .2 .1M138.2 119.3h-.1l.1 .3 .1-.2M138.3 109.3h.1M138.3 111.1v.1M138.3 113.4h.1"/>
<path d="M138.3 115.3h.1M138.3 117.5v.1M138.3 119.4h.1M140.6 112h.1M140.6 112v-3.9h-3.5v3.9h3.7M140.8 116.1h-3.7v-3.8h3.5v4M141.8 108.9l.5 .1-.3 .4-.2-.1zM141.8 114.9l.2-.1 .3 .3-.3 .4-.2-.2zM141.8 119h.3l.2 .4-.4 .2-.3-.3zM141.9 117.1l.4 .1a.34 .34 0 0 1-.3 .4 .34 .34 0 0 1-.4-.3zM142 109.1l.1 .2M142 111v.2h.1"/>
<path d="M142 113.2v.3l.1-.1M142 115.2l.1 .1M142 117.3l-.1 .2 .2 .1M142 119.3l-.1 .1 .1 .2 .1-.2M142.1 109.3h.2M142.1 113.4h.2M142.1 115.3h.2M142.1 117.5v.1M142.1 119.4h.1M142.3 111.1l-.2 .1M144.5 112h.1M144.5 112v-3.9h-3.5v3.9h3.7"/>
<path d="M144.7 116.1h-3.7v-3.8h3.5v4M145.6 108.9l.5 .1-.1 .4-.4-.1zM145.6 110.8l.4-.1 .1 .4-.5 .1zM145.6 112.7l.5 .1-.1 .4-.4-.1zM145.6 114.9l.2-.1 .3 .3-.1 .4-.4-.2zM145.6 116.9l.4-.1 .1 .4-.5 .1zM145.6 118.8l.5 .1-.1 .4-.4-.1zM145.8 109.1l.2 .2M145.8 111.1l.2 .1M145.8 113v.2l.2-.1M145.8 115.2l.2 .1M145.8 117.1v.2h.2"/>
<path d="M145.8 119l.2 .3v-.1M146 109.3h.1M146 113.1h.1M146 115.3h.1M146 119.2h.1M146.1 111.1l-.1 .1M146.1 117.2l-.1 .1M149.5 113.9h-4.6v-5.8h4.4v5.9M149.5 120h-4.6v-5.8h4.4v5.9M150.5 114.9l.1-.1 .3 .1-.2 .6-.4-.3zM150.7 109.1l-.1 .2h.3M150.7 111l-.1 .1 .3 .1"/>
<path d="M150.7 113h-.1l.1 .2 .2-.1M150.7 115.2l-.1 .1h.3M150.7 117.1l-.1 .1 .3 .1M150.7 119l-.1 .2h.3M150.9 109.3h.1M150.9 111.1v.1M150.9 113.1h.1M150.9 115.3h.1M150.9 117.2v.1M150.9 119.2h.1M154.3 113.9h-4.6v-5.8h4.3v5.9M154.3 120h-4.6v-5.8h4.3v5.9"/>
<path d="M155.2 108.9l.6 .1-.2 .4-.4-.1zM155.2 112.7l.6 .1-.2 .4-.4-.1zM155.2 114.9l.3-.1 .3 .3-.2 .4-.4-.2zM155.2 118.8l.6 .1-.2 .4-.4-.1zM155.4 110.7l.4 .1-.2 .4h-.4zM155.4 116.8l.4 .1-.2 .4h-.4zM155.5 109.1l.1 .2M155.5 111v.2h.1M155.5 113v.2l.1-.1M155.5 115.2l.1 .1M155.5 117.1v.2h.1M155.5 119l.1 .2"/>
<path d="M155.6 109.3h.2M155.6 113.1h.2M155.6 115.3h.2M155.6 119.2h.2M155.8 111.1l-.2 .1M155.8 117.2l-.2 .1M159.2 113.9h-4.8v-5.8h4.5v5.9M159.2 120h-4.8v-5.8h4.5v5.9M160.1 112.7h.4l-.1 .5-.4-.1zM160.1 118.8h.4l-.1 .5-.4-.1zM160.2 109.1v.2h.3M160.2 111v.2h.3"/>
<path d="M160.2 113l.2 .2 .1-.1M160.2 115.2v.1h.3M160.2 114.8a.34 .34 0 0 1 .3 .4 .34 .34 0 0 1-.4 .3l-.1-.4zM160.2 117.1v.2h.3M160.2 119v.2h.3M160.5 109.3h.1M160.5 111.1v.1M160.5 113.1h.1M160.5 115.3h.1M160.5 117.2v.1M160.5 119.2h.1M163.9 113.9h-4.6v-5.8h4.4v5.9"/>
<path d="M163.9 120h-4.6v-5.8h4.4v5.9M164.9 108.9l.5 .1-.1 .4-.4-.1zM164.9 112.7l.5 .1-.1 .4-.4-.1zM165 110.7l.4 .1-.1 .4h-.4zM165.1 109.1l.2 .2M165.1 111.1l.2 .1M165.1 113v.2l.2-.1M165.3 109.3h.1M165.3 113.1h.1M165.4 111.1l-.1 .1M168.8 113.9h-4.7v-5.8h4.5v5.9M169.6 109l.6-.1v.4l-.4 .1z"/>
<path d="M169.6 119.2l.6-.2v.4l-.4 .2zM169.9 109.1v.2h.3M169.9 111.1v.1h.3M169.9 113.2v.3h.3M169.9 115.2v.1h.3M169.9 114.8a.34 .34 0 0 1 .3 .4 .34 .34 0 0 1-.4 .3l-.2-.4zM169.9 117.5v.1h.3M169.9 119.3l.1 .3 .2-.2M170.2 109.3h.1M170.2 111.1v.1M170.2 113.4v.1M170.2 115.3h.1"/>
<path d="M170.2 117.5v.1M170.2 119.4h.1M173.2 112h.1M173.2 112v-3.9h-4.2v3.9h4.5M173.5 116.1h-4.5v-3.8h4.2v4M174.4 108.9h.4l.1 .2-.3 .3-.4-.3zM174.5 114.8l.4 .4-.3 .3-.4-.3zM174.6 109.1l-.1 .2h.3M174.6 111l-.1 .1 .3 .1M174.6 113.2l-.1 .2 .1 .1 .2-.1M174.6 115.2l-.1 .1h.3M174.8 109.3h.1"/>
<path d="M174.8 111.1v.1M174.8 113.4h.1M174.8 115.3h.1M177.8 112h.1M177.8 112v-3.9h-4.2v3.9h4.5M178.1 116.1h-4.5v-3.8h4.2v4M86.9 120.2h-4.7v-3.8h4.5v4M91.7 120.2h-4.6v-3.8h4.3v4M96.6 120.2h-4.8v-3.8h4.5v4M101.3 120.2h-4.6v-3.8h4.4v4M106.2 120.2h-4.7v-3.8h4.5v4M111 120.2h-4.7v-3.8h4.4v4"/>
<path d="M115.9 120.2h-4.8v-3.8h4.5v4M120.6 120.2h-4.6v-3.8h4.3v4M129.3 120.2h-3.7v-3.8h3.5v4M133.2 120.2h-3.7v-3.8h3.4v4M137 120.2h-3.7v-3.8h3.4v4M140.8 120.2h-3.7v-3.8h3.5v4M144.7 120.2h-3.7v-3.8h3.4v4M173.5 120.2h-4.5v-3.8h4.2v4"/>
<circle cx="88" cy="109.1" r=".28"/>
<circle cx="88" cy="111" r=".31"/>
<circle cx="88" cy="117.4" r=".31"/>
<circle cx="97.6" cy="109.1" r=".28"/>
<circle cx="97.7" cy="111" r=".31"/>
<circle cx="97.7" cy="117.4" r=".31"/>
<circle cx="102.5" cy="111" r=".25"/>
<circle cx="102.5" cy="117.4" r=".25"/>
<circle cx="102.5" cy="119.2" r=".25"/>
<circle cx="107.3" cy="109.1" r=".28"/>
<circle cx="107.3" cy="111" r=".31"/>
<circle cx="107.3" cy="117.4" r=".31"/>
<circle cx="112.1" cy="113.2" r=".33"/>
<circle cx="116.9" cy="109.1" r=".28"/>
<circle cx="117" cy="111" r=".31"/>
<circle cx="117" cy="117.4" r=".31"/>
<circle cx="130.4" cy="109.1" r=".28"/>
<circle cx="130.4" cy="111" r=".31"/>
<circle cx="130.4" cy="117.4" r=".31"/>
<circle cx="134.2" cy="109.1" r=".28"/>
<circle cx="134.2" cy="113.2" r=".28"/>
<circle cx="134.3" cy="111" r=".31"/>
<circle cx="134.3" cy="117.4" r=".31"/>
<circle cx="138.1" cy="113.2" r=".28"/>
<circle cx="138.1" cy="119.3" r=".28"/>
<circle cx="138.1" cy="117.4" r=".31"/>
<circle cx="142" cy="111" r=".25"/>
<circle cx="142" cy="113.2" r=".25"/>
<circle cx="150.6" cy="119" r=".28"/>
<circle cx="150.6" cy="113" r=".28"/>
<circle cx="150.6" cy="109.1" r=".28"/>
<circle cx="150.6" cy="117.1" r=".31"/>
<circle cx="150.6" cy="111" r=".31"/>
<circle cx="160.3" cy="109.1" r=".28"/>
<circle cx="160.3" cy="111" r=".31"/>
<circle cx="160.3" cy="117.1" r=".31"/>
<circle cx="169.9" cy="111" r=".31"/>
<circle cx="169.9" cy="113.3" r=".31"/>
<circle cx="169.9" cy="117.4" r=".31"/>
<circle cx="174.5" cy="113.2" r=".28"/>
<circle cx="174.6" cy="111" r=".31"/>
</g>
<text font-size="6.3" x="10.7" y="20.1">Nest Detail</text>
<g font-size="2.8">
<text x="10.7" y="13.1">ProNest</text>
<text x="233" y="13.1">PLAQ 1410901 CNC Rev - 2</text>
<text x="21.1" y="29">Machine:</text>
<text x="34.8" y="29">7308 &amp; 7309 Fibrebond-ALLtra XPR(CAP407;N2M)</text>
<text x="163.1" y="29">Nest:</text>
<text x="172" y="29">8 of 8</text>
<text x="11" y="32.8">Output file name:</text>
<text x="151.3" y="32.9">Base feedrate:</text>
<text x="172" y="32.9">150.000 in./min</text>
<text x="21.7" y="36.7">Material:</text>
<text x="24.7" y="40.5">Class:</text>
<text x="34.8" y="36.7">MS 0.250 in.</text>
<text x="34.8" y="40.5">130Amp O2/Air</text>
<text x="149.3" y="40.5">Production time:</text>
<text x="157" y="36.7">Base kerf:</text>
<text x="172" y="36.7">0.091 in.</text>
<text x="172" y="40.5">1:03:09</text>
<text x="11.6" y="44.3">Plate dimension:</text>
<text x="34.8" y="44.3">228.000 × 120.000 in.</text>
<text x="149.9" y="44.3">Total cut length:</text>
<text x="172" y="44.3">7741.056 in.</text>
<text x="12.3" y="48.1">Nest dimension:</text>
<text x="19.6" y="51.8">Times cut:</text>
<text x="34.8" y="48.1">227.993 × 95.702 in.</text>
<text x="34.8" y="51.9">1</text>
<text x="150.2" y="51.9">Crop utilization:</text>
<text x="153" y="48.1">Total pierces:</text>
<text x="172" y="48.1">502</text>
<text x="172" y="51.9">62.61%</text>
<text x="11.6" y="55.7">Processes used:</text>
<text x="34.8" y="55.7">Plasma</text>
<text x="153.5" y="55.7">Plate weight:</text>
<text x="172" y="55.7">1935.7 lb</text>
<text x="48.2" y="78.1">13</text>
<text x="84" y="98.2">1</text>
<text x="88.9" y="98.2">6</text>
<text x="93.7" y="98.2">7</text>
<text x="97.6" y="98.2">12</text>
<text x="102.4" y="98.2">14</text>
<text x="107.3" y="98.2">19</text>
<text x="112" y="98.2">20</text>
<text x="116.9" y="98.2">25</text>
<text x="121.7" y="98.2">26</text>
<text x="126" y="98.2">30</text>
<text x="129.9" y="98.2">31</text>
<text x="133.7" y="98.2">36</text>
<text x="137.5" y="98.2">37</text>
<text x="141.5" y="98.2">42</text>
<text x="145.7" y="100">43</text>
<text x="150.6" y="100">46</text>
<text x="155.4" y="100">47</text>
<text x="160.2" y="100">50</text>
<text x="165" y="100">51</text>
<text x="169.8" y="98.2">52</text>
<text x="174.4" y="98.2">57</text>
<text x="84" y="102.3">2</text>
<text x="84" y="106.5">3</text>
<text x="88.9" y="106.5">4</text>
<text x="88.9" y="102.3">5</text>
<text x="93.7" y="102.3">8</text>
<text x="93.7" y="106.5">9</text>
<text x="97.6" y="106.5">10</text>
<text x="97.6" y="102.3">11</text>
<text x="102.4" y="102.3">15</text>
<text x="102.4" y="106.5">16</text>
<text x="107.3" y="106.5">17</text>
<text x="107.3" y="102.3">18</text>
<text x="112" y="102.3">21</text>
<text x="112" y="106.5">22</text>
<text x="116.9" y="106.5">23</text>
<text x="116.9" y="102.3">24</text>
<text x="121.7" y="102.3">27</text>
<text x="126" y="106.4">28</text>
<text x="126" y="102.3">29</text>
<text x="129.9" y="102.3">32</text>
<text x="129.9" y="106.4">33</text>
<text x="133.7" y="106.4">34</text>
<text x="133.7" y="102.3">35</text>
<text x="137.5" y="102.3">38</text>
<text x="137.5" y="106.4">39</text>
<text x="141.5" y="106.4">40</text>
<text x="141.5" y="102.3">41</text>
<text x="145.7" y="106.1">44</text>
<text x="150.6" y="106.1">45</text>
<text x="155.4" y="106.1">48</text>
<text x="160.2" y="106.1">49</text>
<text x="169.8" y="102.3">53</text>
<text x="169.8" y="106.4">54</text>
<text x="174.4" y="106.4">55</text>
<text x="174.4" y="102.3">56</text>
<text x="12.6" y="142.6">Sequence</text>
<text x="31.4" y="142.6">Sub</text>
<text x="14" y="146">Number</text>
<text x="28.7" y="146">Number</text>
<text x="52.4" y="144.3">Part</text>
<text x="87.8" y="144.3">Size</text>
<text x="117.7" y="144.3">Weight</text>
<text x="141" y="144.3">Reference</text>
<text x="15.7" y="153.6">1 - 12</text>
<text x="33.3" y="153.6">1</text>
<text x="49.7" y="153.6">1027499</text>
<text x="80" y="153.6">6.875 × 6.000 in.</text>
<text x="118.9" y="153.6">2.8 lb</text>
<text x="17.7" y="158.7">13</text>
<text x="33.3" y="158.7">1</text>
<text x="49.7" y="158.7">1474254</text>
<text x="77.7" y="158.7">55.875 × 227.250 in.</text>
<text x="117.3" y="158.7">895.0 lb</text>
<text x="14.9" y="163.8">14 - 26</text>
<text x="33.3" y="163.8">1</text>
<text x="49.7" y="163.8">1027499</text>
<text x="80" y="163.8">6.875 × 6.000 in.</text>
<text x="118.9" y="163.8">2.8 lb</text>
<text x="14.9" y="173.9">28 - 42</text>
<text x="17.7" y="168.8">27</text>
<text x="33.3" y="168.8">1</text>
<text x="33.3" y="173.9">1</text>
<text x="49.7" y="168.8">1027499</text>
<text x="49.7" y="173.9">1015171</text>
<text x="80" y="168.8">6.875 × 6.000 in.</text>
<text x="80" y="173.9">5.375 × 6.000 in.</text>
<text x="118.9" y="168.8">2.8 lb</text>
<text x="118.9" y="173.9">2.2 lb</text>
<text x="14.9" y="179">43 - 51</text>
<text x="33.3" y="179">1</text>
<text x="49.7" y="179">1027560</text>
<text x="80" y="179">6.875 × 9.000 in.</text>
<text x="118.9" y="179">4.3 lb</text>
<text x="14.9" y="184.1">52 - 54</text>
<text x="33.3" y="184.1">1</text>
<text x="49.7" y="184.1">1015166</text>
<text x="80" y="184.1">6.625 × 6.000 in.</text>
<text x="118.9" y="184.1">2.7 lb</text>
<text x="17.7" y="189.2">55</text>
<text x="33.3" y="189.2">1</text>
<text x="49.7" y="189.2">1015166</text>
<text x="80" y="189.2">6.625 × 6.000 in.</text>
<text x="118.9" y="189.2">2.7 lb</text>
<text x="14.9" y="194.2">56 - 57</text>
<text x="33.3" y="194.2">1</text>
<text x="49.7" y="194.2">1015166</text>
<text x="80" y="194.2">6.625 × 6.000 in.</text>
<text x="118.9" y="194.2">2.7 lb</text>
<text x="10.7" y="205.2">12/20/2023 11:08:46 AM</text>
<text x="120.5" y="205.2">www.hypertherm.com/cam</text>
<text x="260.8" y="205.2">8 of 8</text>
</g>
</svg>
